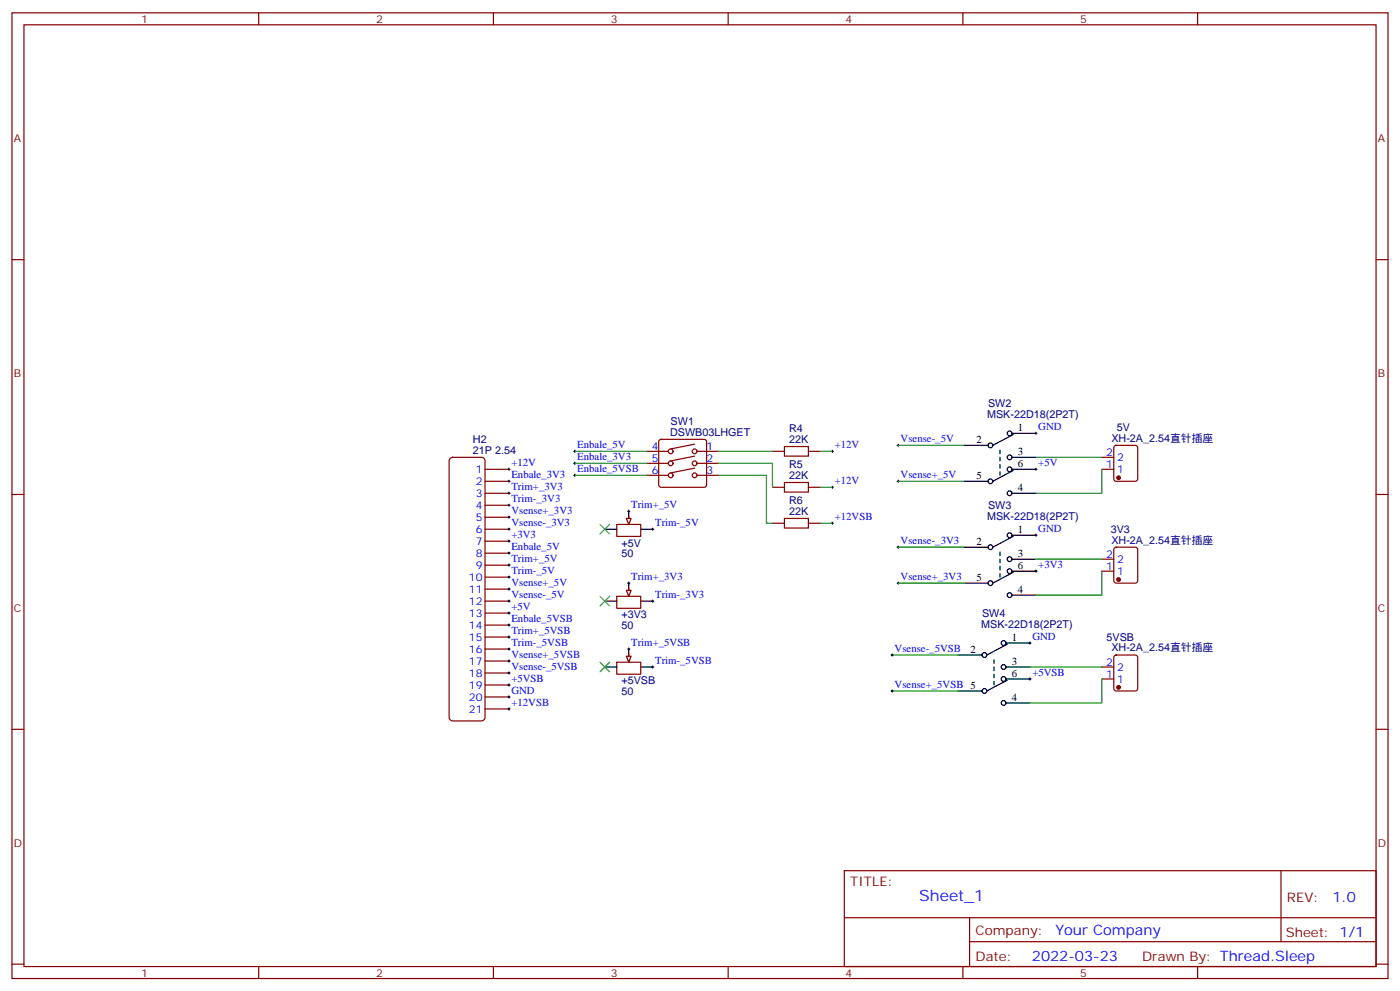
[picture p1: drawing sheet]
<svg xmlns="http://www.w3.org/2000/svg" width="412mm" height="292mm" viewBox="0 0 412 292" stroke-linecap="round" stroke-linejoin="round" font-family="sans-serif">
<g fill="none" stroke="#870000" stroke-width=".35">
<path d="M3.5 3.8h405.4v284.3h-405.4zM7.1 7.3h398.2v277.3h-398.2zM76.2 3.8v3.5M145.3 3.8v3.5M214.5 3.8v3.5M283.6 3.8v3.5M352.8 3.8v3.5M3.5 76.4h3.6M405.3 76.4h3.6M190.5 139.9h6.3M190.5 136.4h6.3M190.5 132.9h6.3"/>
<path d="M194.3 129.6l.4-.2h12.7l.5 .2 .2 .5v12.7l-.2 .5-.5 .2h-12.7l-.5-.3-.2-.4v-12.7zM204.6 137.8l-7 1.4M204.6 134.3l-7 1.4M204.6 130.8l-7 1.4M205.3 139.9h6.4M205.3 136.4h6.4M205.3 132.9h6.4M3.5 145.6h3.6M181.7 154.4h7v3.5h-7zM185.2 151.9v1.8M405.3 145.6h3.6M3.5 214.7h3.6"/>
<path d="M405.3 214.7h3.6M248.7 256.4h156.6v28.2h-156.6zM377.3 256.4v20.9M248.7 270.2h156.5M285.6 277.3h119.6M285.6 270.2v14.1M3.5 283.9h3.6M76.2 284.6v3.5M145.3 284.6v3.5M214.5 284.6v3.5M283.6 284.6v3.5M352.8 284.6v3.5"/>
<path d="M405.3 283.9h3.6"/>
<circle cx="197.6" cy="136.4" r=".71"/>
<circle cx="197.6" cy="132.9" r=".71"/>
<circle cx="197.6" cy="139.9" r=".71"/>
<circle cx="204.6" cy="136.4" r=".71"/>
<circle cx="204.6" cy="132.9" r=".71"/>
<circle cx="204.6" cy="139.9" r=".71"/>
</g>
<path d="M178.2 155.8h3.5M185.2 150.5v3.6M188.7 155.8h3.6" fill="none" stroke="#000" stroke-width=".35"/>
<path d="M184.5 152.6h1.4l-.7 1.8z" fill="#f0f0f0" stroke="#870000" stroke-width=".35"/>
<path d="M178.2 177h3.5M185.2 171.7v3.5M188.7 177h3.6" fill="none" stroke="#000" stroke-width=".35"/>
<path d="M181.7 175.6h7v3.5h-7zM185.2 173.1v1.8" fill="none" stroke="#870000" stroke-width=".35"/>
<path d="M184.5 173.8h1.4l-.7 1.8z" fill="#f0f0f0" stroke="#870000" stroke-width=".35"/>
<path d="M178.2 196.4h3.5M185.2 191.1v3.5M188.7 196.4h3.6" fill="none" stroke="#000" stroke-width=".35"/>
<path d="M181.7 195h7v3.5h-7zM185.2 192.5v1.8" fill="none" stroke="#870000" stroke-width=".35"/>
<path d="M184.5 193.2h1.4l-.7 1.8z" fill="#f0f0f0" stroke="#870000" stroke-width=".35"/>
<path d="M176.7 154.4l2.9 2.8M179.6 154.4l-2.9 2.8M176.7 175.6l2.9 2.8M179.6 175.6l-2.9 2.8M176.7 195l2.9 2.8M179.6 195l-2.9 2.8" fill="none" stroke="#3c3" stroke-width=".35"/>
<g fill="none" stroke="#000" stroke-width=".29">
<path d="M149.6 138.2h.7M149.9 137.8v.7M169 132.9h.7M169 136.4h.7M169 139.9h.7M169.3 132.5v.7M169.3 136.1v.7M169.3 139.6v.7M244.8 132.9h.7M245.2 132.5v.7M264.2 131.1h.7M264.6 130.8v.7"/>
<path d="M304.8 127.6h.7M304.8 138.2h.7M305.2 127.2v.8M305.2 137.8v.7M149.6 155.8h.7M149.6 141.7h.7M149.6 145.2h.7M149.6 148.8h.7M149.6 152.3h.7M149.6 159.3h.7M149.9 141.4v.7M149.9 144.9v.7"/>
<path d="M149.9 148.4v.7M149.9 151.9v.7M149.9 155.5v.7M149.9 159v.7M184.9 150.5h.7M185.2 150.2v.7M191.9 155.8h.7M192.3 155.5v.7M244.8 143.5h.7M244.8 154.1h.7M245.2 143.1v.7M245.2 153.7v.7"/>
<path d="M264.2 141.7h.7M264.6 141.4v.7M304.8 157.6h.7M305.2 157.2v.7M149.6 177h.7M149.6 162.9h.7M149.6 166.4h.7M149.6 169.9h.7M149.6 173.5h.7M149.9 162.5v.7M149.9 166.1v.7M149.9 169.6v.7"/>
<path d="M149.9 173.1v.7M149.9 176.6v.7M184.9 171.7h.7M185.2 171.3v.7M191.9 177h.7M192.3 176.6v.7M264.2 171.7h.7M264.2 161.1h.7M264.6 160.8v.7M264.6 171.3v.7M304.8 168.2h.7M305.2 167.8v.7"/>
<path d="M149.6 191.1h.7M149.6 180.5h.7M149.6 184h.7M149.6 187.6h.7M149.6 194.6h.7M149.6 198.2h.7M149.9 180.2v.7M149.9 183.7v.7M149.9 187.2v.7M149.9 190.7v.8M149.9 194.3v.7M149.9 197.8v.7"/>
<path d="M184.9 191.1h.7M185.2 190.7v.8M191.9 196.4h.7M192.3 196v.7M262.5 192.9h.7M262.8 192.5v.7M303 189.3h.7M303 199.9h.7M303.4 189v.7M303.4 199.6v.7M149.6 201.7h.7M149.6 205.2h.7"/>
<path d="M149.6 208.7h.7M149.9 201.3v.7M149.9 204.9v.7M149.9 208.4v.7M262.5 203.4h.7M262.8 203.1v.7"/>
</g>
<g fill="none" stroke="#008700" stroke-width=".35">
<path d="M169.3 139.9h21.2M169.3 136.4h21.2M169.3 132.9h21.2M211.7 136.4h15.8v7.1M211.7 139.9h14.1v14.2h1.7M211.7 132.9h15.8M241.7 132.9h3.5M264.6 131.1h19.4M305.2 134.7h19.4M324.6 138.2v7h-19.4M241.7 143.5h3.5M241.7 154.1h3.5"/>
<path d="M264.6 141.7h19.4M264.6 161.1h19.4M264.6 171.7h19.4M305.2 164.6h19.4M324.6 168.2v7h-19.4M262.8 192.9h19.4M303.4 196.4h21.2M324.6 199.9v7.1h-21.2M262.8 203.4h19.4"/>
</g>
<g fill="none" stroke="#870000" stroke-width=".35">
<path d="M132.5 135.1l.8-.4h8.5l.9 .4 .2 .6v75.5l-.3 .6-.8 .5h-8.5l-.6-.3-.4-.8v-75.5zM142.9 138.2h7M227.5 132.9h3.6M231.1 131.5h7v2.8h-7zM238.1 132.9h3.6M324.6 138.2h3.5M324.6 134.7h3.5M328.3 131.3l.5-.2h5.6l.7 .5v9.4l-.4 .7h-5.9l-.7-.5v-9.4zM142.9 141.7h7M142.9 145.2h7M142.9 148.8h7M142.9 152.3h7"/>
<path d="M142.9 155.8h7M142.9 159.3h7M227.5 143.5h3.6M227.5 154.1h3.6M231.1 142.1h7v2.8h-7zM231.1 152.6h7v2.9h-7zM238.1 143.5h3.6M238.1 154.1h3.6M142.9 162.9h7M142.9 166.4h7M142.9 169.9h7M142.9 173.5h7"/>
<path d="M142.9 177h7M324.6 168.2h3.5M324.6 164.6h3.5M328.3 161.3l.5-.2h5.6l.7 .4v9.5l-.4 .6-5.9 .1-.7-.5v-9.4zM142.9 180.5h7M142.9 184h7M142.9 187.6h7M142.9 191.1h7M142.9 194.6h7M142.9 198.2h7M324.6 199.9h3.5M324.6 196.4h3.5"/>
<path d="M328.3 193.1l.5-.2h5.6l.7 .4v9.4l-.4 .7h-5.9l-.7-.4v-9.4zM142.9 201.7h7M142.9 205.2h7M142.9 208.7h7"/>
</g>
<g fill="#870000" stroke="#870000" stroke-width=".35">
<circle cx="329.5" cy="140.7" r=".53"/>
<circle cx="329.5" cy="170.6" r=".53"/>
<circle cx="329.5" cy="202.4" r=".53"/>
</g>
<g fill="none" stroke="#000" stroke-width=".35">
<path d="M284 131.1h7M294.6 132.5v1.1M294.6 134.7v1M294.6 136.8v1M294.6 138.9v1M298.4 128l-5.9 3.1a.71 .71 0 0 0-1.1-.6 .71 .71 0 0 0-.1 1.2 .71 .71 0 0 0 1.1-.4M298.4 138.5l-5.9 3.2a.71 .71 0 0 0-1.1-.6 .71 .71 0 0 0-.1 1.2 .71 .71 0 0 0 1.1-.5M305.2 138.2h-7.1a.71 .71 0 0 0-1-.6 .71 .71 0 0 0-.1 1.2 .71 .71 0 0 0 1.1-.5M305.2 134.7h-7.1a.71 .71 0 0 0-1-.7 .71 .71 0 0 0-.1 1.2 .71 .71 0 0 0 1.1-.4M305.2 127.6h-7.1a.71 .71 0 0 0-1-.6 .71 .71 0 0 0-.1 1.2 .71 .71 0 0 0 1.1-.5M284 141.7h7M298.4 157.9l-5.9 3.2a.71 .71 0 0 0-1.1-.6 .71 .71 0 0 0-.1 1.2 .71 .71 0 0 0 1.1-.5"/>
<path d="M305.2 145.2h-7.1a.71 .71 0 0 0-1-.6 .71 .71 0 0 0-.1 1.2 .71 .71 0 0 0 1.1-.4M305.2 157.6h-7.1a.71 .71 0 0 0-1-.6 .71 .71 0 0 0-.1 1.2 .71 .71 0 0 0 1.1-.5M284 161.1h7M284 171.7h7M294.6 162.5v1.1M294.6 164.6v1.1M294.6 166.8v1M294.6 168.9v1M298.4 168.5l-5.9 3.2a.71 .71 0 0 0-1.1-.6 .71 .71 0 0 0-.1 1.2 .71 .71 0 0 0 1.1-.5M305.2 175.2h-7.1a.71 .71 0 0 0-1-.6 .71 .71 0 0 0-.1 1.2 .71 .71 0 0 0 1.1-.5M305.2 168.2h-7.1a.71 .71 0 0 0-1-.7 .71 .71 0 0 0-.1 1.2 .71 .71 0 0 0 1.1-.4M305.2 164.6h-7.1a.71 .71 0 0 0-1-.6 .71 .71 0 0 0-.1 1.2 .71 .71 0 0 0 1.1-.4"/>
<path d="M282.2 192.9h7.1M292.8 194.3v1M292.8 196.4v1M292.8 198.5v1.1M296.7 189.7l-6 3.2a.71 .71 0 0 0-1-.7 .71 .71 0 0 0-.1 1.2 .71 .71 0 0 0 1.1-.4M303.4 199.9h-7.1a.71 .71 0 0 0-1-.6 .71 .71 0 0 0-.1 1.2 .71 .71 0 0 0 1.1-.5M303.4 196.4h-7.1a.71 .71 0 0 0-1-.6 .71 .71 0 0 0-.1 1.2 .71 .71 0 0 0 1.1-.5M303.4 189.3h-7.1a.71 .71 0 0 0-1-.6 .71 .71 0 0 0-.1 1.2 .71 .71 0 0 0 1.1-.4M282.2 203.4h7.1M292.8 200.6v1.1M296.7 200.3l-6 3.1a.71 .71 0 0 0-1-.6 .71 .71 0 0 0-.1 1.2 .71 .71 0 0 0 1.1-.4M303.4 207h-7.1a.71 .71 0 0 0-1-.7 .71 .71 0 0 0-.1 1.2 .71 .71 0 0 0 1.1-.4"/>
</g>
<path d="M294.6 130.4v1.1M294.6 160.4v1.1M292.8 192.2v1" fill="none" stroke="#fff" stroke-width=".35"/>
<text font-size="4.6" fill="#00f" x="270.8" y="265.4">Sheet_1</text>
<g font-size="4.2" fill="#00f">
<text x="392.5" y="265.6">1.0</text>
<text x="310.9" y="275.2">Your Company</text>
<text x="304" y="283">2022-03-23</text>
</g>
<g font-size="3.9" fill="#800">
<text x="250.5" y="260.9">TITLE:</text>
<text x="379.1" y="265.6">REV:</text>
<text x="287.4" y="275.1">Company:</text>
<text x="378.7" y="275.8">Sheet: 1/1</text>
<text x="287.4" y="282.8">Date:</text>
<text x="336.4" y="282.9">Drawn By: Thread.Sleep</text>
</g>
<g font-size="3.2" fill="#800">
<text x="41.6" y="6.8">1</text>
<text x="110.8" y="6.8">2</text>
<text x="179.9" y="6.8">3</text>
<text x="249.1" y="6.8">4</text>
<text x="318.2" y="6.8">5</text>
<text x="4.1" y="41.9">A</text>
<text x="405.9" y="41.9">A</text>
<text x="4.1" y="111">B</text>
<text x="405.9" y="111">B</text>
<text x="4.1" y="180.2">C</text>
<text x="405.9" y="180.2">C</text>
<text x="4.1" y="249.3">D</text>
<text x="405.9" y="249.3">D</text>
<text x="41.6" y="287.6">1</text>
<text x="110.8" y="287.6">2</text>
<text x="179.9" y="287.6">3</text>
<text x="249.1" y="287.6">4</text>
<text x="318.2" y="287.6">5</text>
</g>
<g font-size="3.2" fill="#000080">
<text x="291" y="119.8">SW2</text>
<text x="197.6" y="125.1">SW1</text>
<text x="290.8" y="123.1">MSK-22D18(2P2T)</text>
<text x="139.3" y="130.4">H2</text>
<text x="197.4" y="128.3">DSWB03LHGET</text>
<text x="232.4" y="130.4">22K</text>
<text x="232.4" y="127.2">R4</text>
<text x="327.4" y="130.1">XH-2A_2.54直针插座</text>
<text x="328.9" y="126.9">5V</text>
<text x="139.3" y="133.6">21P 2.54</text>
<text x="232.4" y="137.8">R5</text>
<text x="232.4" y="141">22K</text>
<text x="232.4" y="148.4">R6</text>
<text x="291" y="149.8">SW3</text>
<text x="232.4" y="151.6">22K</text>
<text x="290.8" y="153">MSK-22D18(2P2T)</text>
<text x="183" y="160.9">+5V</text>
<text x="327.2" y="156.9">3V3</text>
<text x="327.4" y="160.1">XH-2A_2.54直针插座</text>
<text x="183" y="164.1">50</text>
<text x="183" y="185.3">50</text>
<text x="183" y="182.1">+3V3</text>
<text x="289" y="184.8">MSK-22D18(2P2T)</text>
<text x="289.3" y="181.6">SW4</text>
<text x="325.9" y="188.7">5VSB</text>
<text x="327.4" y="191.8">XH-2A_2.54直针插座</text>
<text x="183" y="201.5">+5VSB</text>
<text x="183" y="204.7">50</text>
</g>
<g font-size="3.2" fill="#00f">
<text x="265.3" y="130.2">Vsense-_5V</text>
<text x="305.9" y="126.7">GND</text>
<text x="150.6" y="137.3">+12V</text>
<text x="170" y="132">Enbale_5V</text>
<text x="170" y="135.5">Enbale_3V3</text>
<text x="192" y="132.5">4</text>
<text x="192" y="136.1">5</text>
<text x="208.1" y="132.5">1</text>
<text x="208.1" y="136.1">2</text>
<text x="245.9" y="132">+12V</text>
<text x="305.9" y="137.3">+5V</text>
<text x="325.9" y="137.8">1</text>
<text x="325.9" y="134.3">2</text>
<text x="329" y="135.7">2</text>
<text x="140.2" y="139.2">1</text>
<text x="140.2" y="142.8">2</text>
<text x="150.6" y="140.8">Enbale_3V3</text>
<text x="170" y="139.1">Enbale_5VSB</text>
<text x="192" y="139.6">6</text>
<text x="208.1" y="139.6">3</text>
<text x="245.9" y="142.6">+12V</text>
<text x="265.3" y="140.8">Vsense+_5V</text>
<text x="329" y="139.2">1</text>
<text x="140.2" y="146.3">3</text>
<text x="140.2" y="149.8">4</text>
<text x="150.6" y="144.4">Trim+_3V3</text>
<text x="150.6" y="147.9">Trim-_3V3</text>
<text x="185.9" y="149.6">Trim+_5V</text>
<text x="140.2" y="153.4">5</text>
<text x="150.6" y="151.4">Vsense+_3V3</text>
<text x="150.6" y="154.9">Vsense-_3V3</text>
<text x="193" y="154.9">Trim-_5V</text>
<text x="245.9" y="153.2">+12VSB</text>
<text x="140.2" y="156.9">6</text>
<text x="140.2" y="160.4">7</text>
<text x="150.6" y="158.5">+3V3</text>
<text x="150.6" y="162">Enbale_5V</text>
<text x="265.3" y="160.2">Vsense-_3V3</text>
<text x="305.9" y="156.7">GND</text>
<text x="140.2" y="163.9">8</text>
<text x="140.2" y="167.5">9</text>
<text x="150.6" y="165.5">Trim+_5V</text>
<text x="305.9" y="167.3">+3V3</text>
<text x="325.9" y="167.8">1</text>
<text x="325.9" y="164.3">2</text>
<text x="329" y="165.7">2</text>
<text x="138.1" y="171">10</text>
<text x="150.6" y="169.1">Trim-_5V</text>
<text x="150.6" y="172.6">Vsense+_5V</text>
<text x="185.9" y="170.8">Trim+_3V3</text>
<text x="265.3" y="170.8">Vsense+_3V3</text>
<text x="329" y="169.2">1</text>
<text x="138.1" y="174.5">11</text>
<text x="138.1" y="178">12</text>
<text x="150.6" y="176.1">Vsense-_5V</text>
<text x="150.6" y="179.6">+5V</text>
<text x="193" y="176.1">Trim-_3V3</text>
<text x="138.1" y="181.6">13</text>
<text x="138.1" y="185.1">14</text>
<text x="150.6" y="183.2">Enbale_5VSB</text>
<text x="138.1" y="188.6">15</text>
<text x="150.6" y="186.7">Trim+_5VSB</text>
<text x="150.6" y="190.2">Trim-_5VSB</text>
<text x="185.9" y="190.2">Trim+_5VSB</text>
<text x="263.5" y="192">Vsense-_5VSB</text>
<text x="304.1" y="188.5">GND</text>
<text x="138.1" y="192.2">16</text>
<text x="138.1" y="195.7">17</text>
<text x="150.6" y="193.7">Vsense+_5VSB</text>
<text x="150.6" y="197.3">Vsense-_5VSB</text>
<text x="193" y="195.5">Trim-_5VSB</text>
<text x="325.9" y="196">2</text>
<text x="329" y="197.4">2</text>
<text x="138.1" y="199.2">18</text>
<text x="138.1" y="202.7">19</text>
<text x="150.6" y="200.8">+5VSB</text>
<text x="263.5" y="202.6">Vsense+_5VSB 5</text>
<text x="304.1" y="199">+5VSB</text>
<text x="325.9" y="199.6">1</text>
<text x="329" y="201">1</text>
<text x="138.1" y="206.3">20</text>
<text x="138.1" y="209.8">21</text>
<text x="150.6" y="204.3">GND</text>
<text x="150.6" y="207.9">+12VSB</text>
</g>
<g font-size="3.2">
<text x="287.7" y="130.4">2</text>
<text x="299.9" y="126.9">1</text>
<text x="299.9" y="133.9">3</text>
<text x="299.9" y="137.5">6</text>
<text x="287.7" y="141">5</text>
<text x="299.9" y="144.5">4</text>
<text x="287.7" y="160.4">2</text>
<text x="299.9" y="156.9">1</text>
<text x="299.9" y="163.9">3</text>
<text x="299.9" y="167.5">6</text>
<text x="287.7" y="171">5</text>
<text x="299.9" y="174.5">4</text>
<text x="298.1" y="188.6">1</text>
<text x="285.9" y="192.2">2</text>
<text x="298.1" y="195.7">3</text>
<text x="298.1" y="199.2">6</text>
<text x="298.1" y="206.3">4</text>
</g>
</svg>
